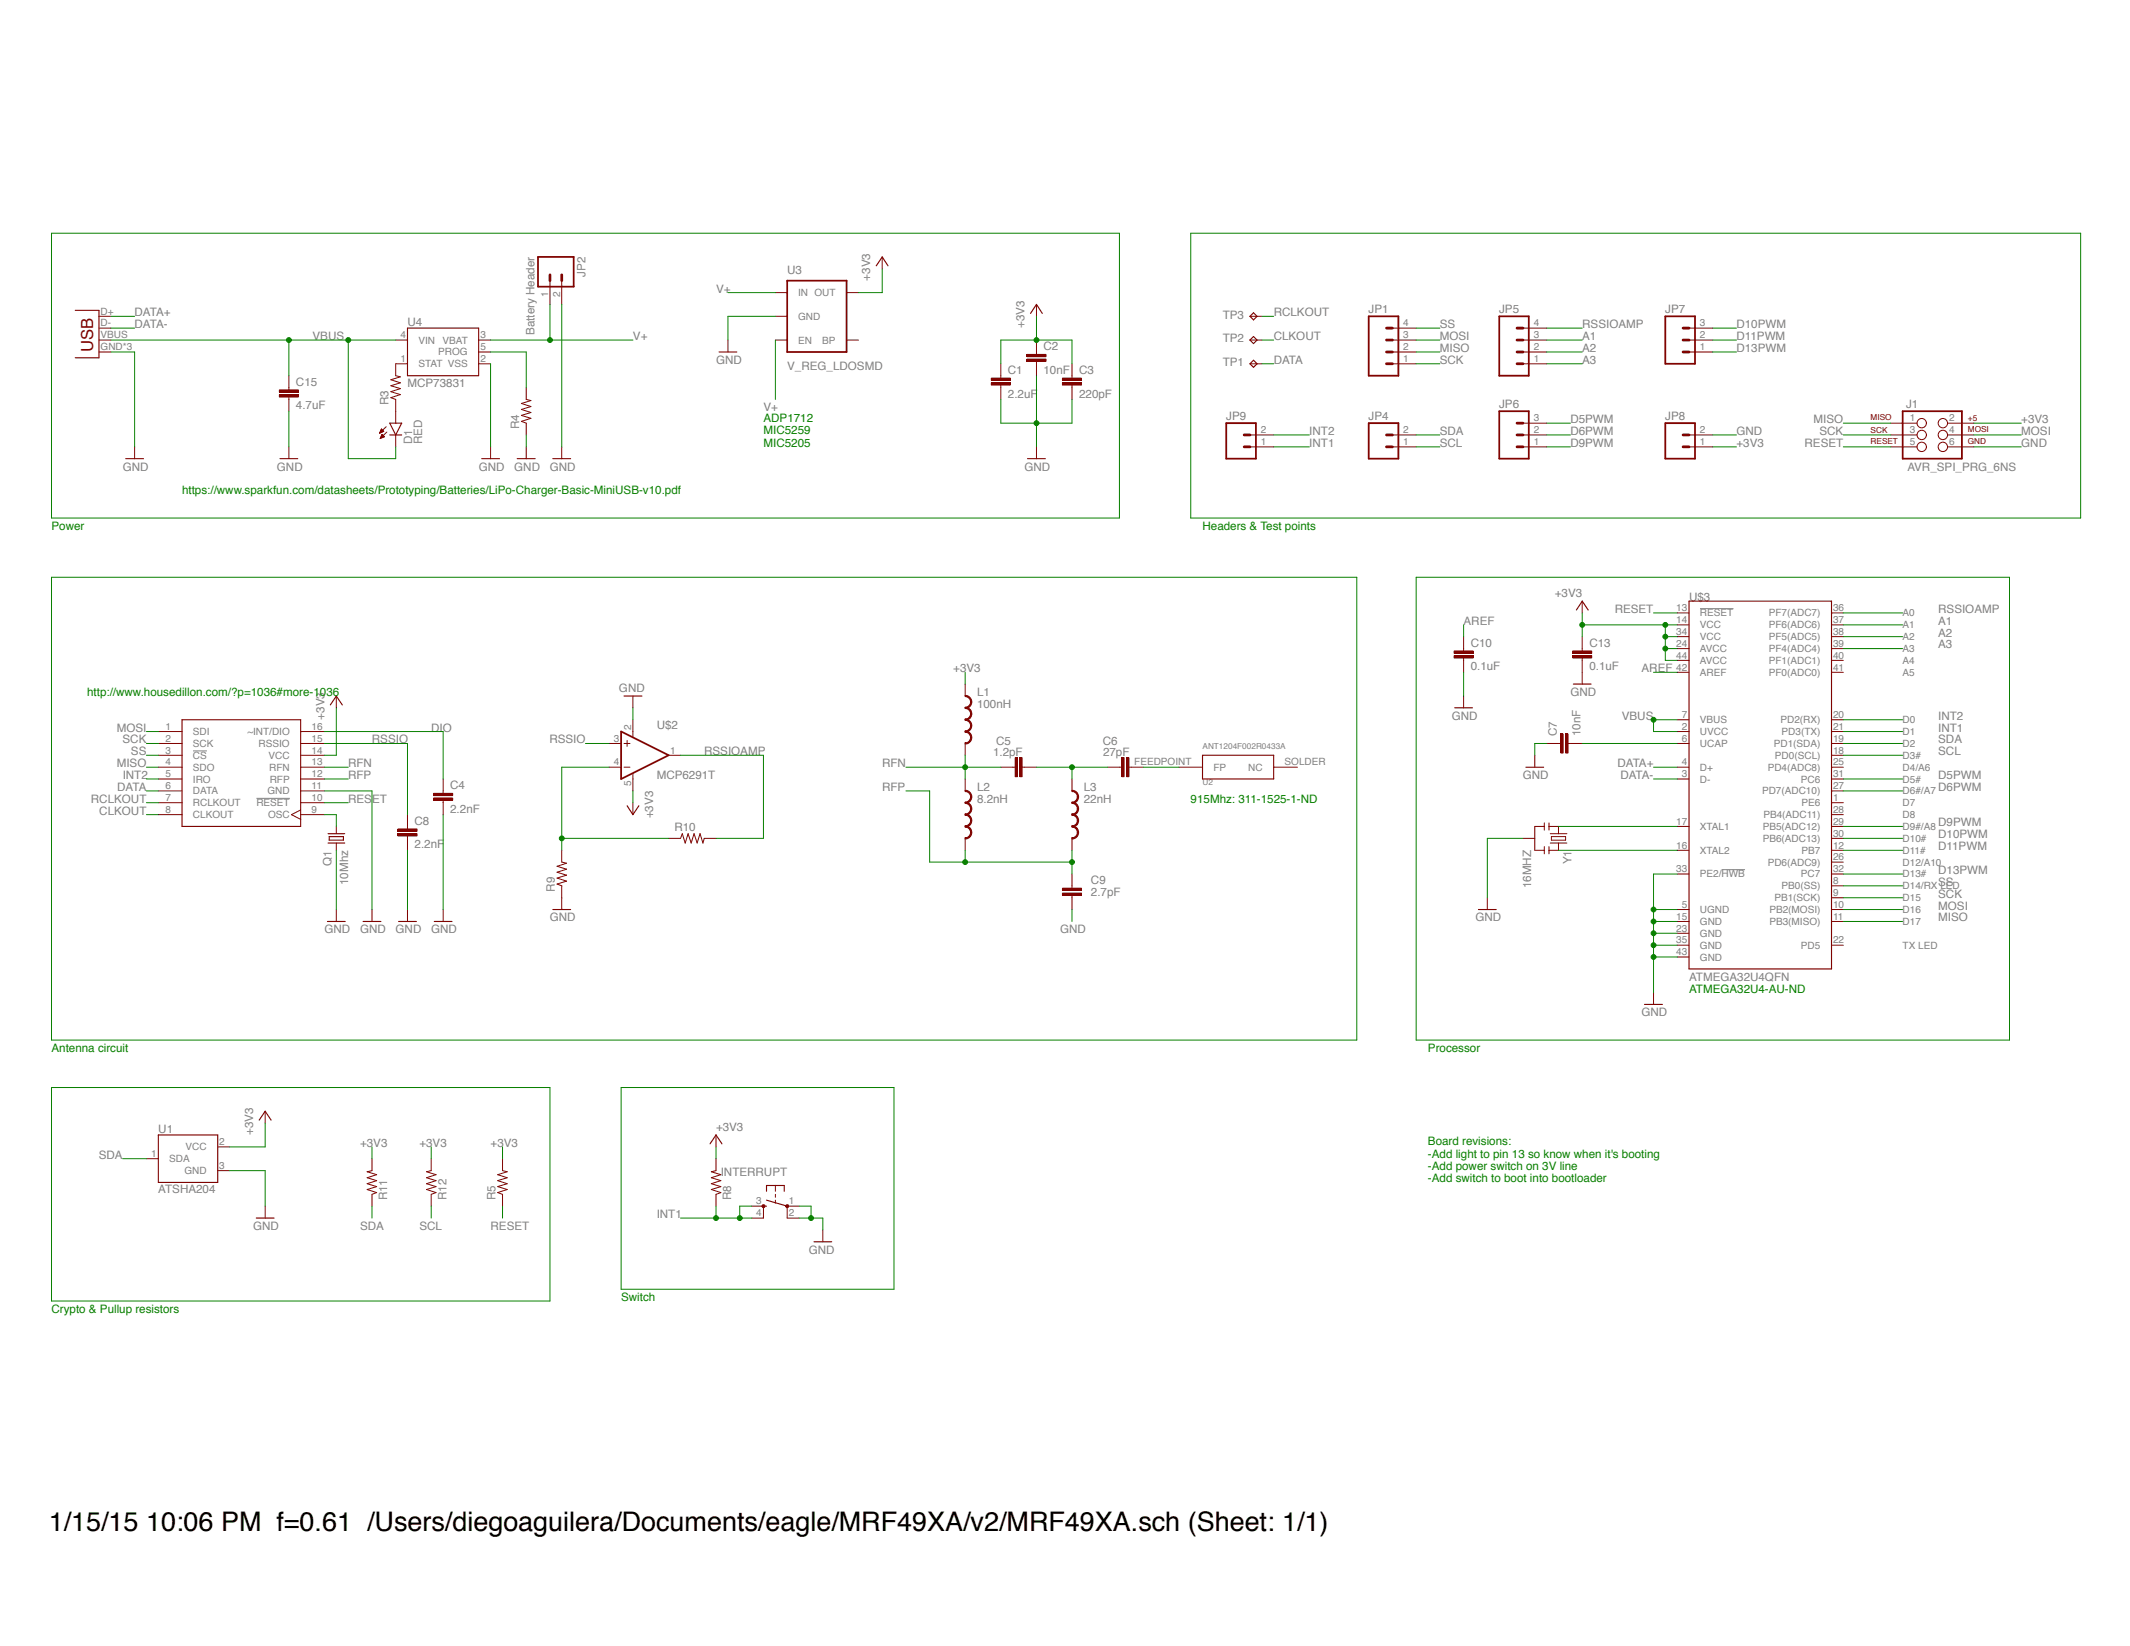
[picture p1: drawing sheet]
<svg xmlns="http://www.w3.org/2000/svg" width="279mm" height="216mm" viewBox="0 0 279 216" stroke-linecap="round" stroke-linejoin="round" font-family="sans-serif">
<path d="M223 79.8h4.4M25.3 98.5h1.8M33.6 104.7h4.4M225.8 114.1h3.1" fill="none" stroke="#808080" stroke-width=".13"/>
<g fill="none" stroke="#800300" stroke-width=".13">
<path d="M72.1 36.8v3.1M73.7 36.8v3.1M115.7 33.7v1.6M136 39.9v1.6M13 44.6h1.5M13 46.2h1.5M13 41.5h1.5M13 43h1.5M17.7 58.6v1.6M36.6 51.8h2.5v.3h-2.5zM36.6 51.1h2.5v.3h-2.5zM37.9 49.3v1.8"/>
<path d="M37.9 52.1v1.8M37.9 58.6v1.6M49.8 56.8h.1M49.8 56.7h.2M49.9 56.7h.2M49.9 56.6h.4M49.9 57.5h.1M49.9 56.5h.4M49.9 57.4h.2M49.9 56.5h.3M50 56.4h.2M50 57.3h.3"/>
<path d="M50 57.3h.4M50 56.4h.1M50 57.2h.4M50 56.3h.1M50 57.2h.3M50 56.3l.3 .3-.5 .2zM50.1 57.1h.1M50.1 57h.1M50.1 57l-.2 .5M50.1 57l.3 .3M50.4 57.3l-.5 .2M50.7 56l-.9 .8"/>
<path d="M50.7 56.7l-.8 .8M51.9 44.6h1.6M51.9 57v1.6M53.5 47.7h-1.6v1.6l.6 .1-1.2 .4 1.2 .4-1.2 .4 1.2 .4-1.2 .4 1.2 .4-1.2 .4 .6 .2v3.1M62.8 44.6h1.6M62.8 47.7h1.6M62.8 46.2h1.6M64.4 58.6v1.6M69 50.8v1.6l.6 .1-1.2 .4 1.2 .4-1.2 .4 1.2 .4-1.2 .4 1.2 .4-1.2 .4 .6 .2v1.5M69 58.6v1.6M73.7 58.6v1.6M95.5 44.6v1.6"/>
<path d="M130 50.2h2.5v.3h-2.5zM130 49.6h2.5v.3h-2.5zM131.3 47.7v1.9M131.3 50.5v1.9M134.7 47.1h2.5v.3h-2.5zM134.7 46.5h2.5v.3h-2.5zM136 44.6v1.9M136 47.4v1.9M136 58.6v1.6M139.4 50.2h2.5v.3h-2.5zM139.4 49.6h2.5v.3h-2.5zM140.6 47.7v1.9"/>
<path d="M140.6 50.5v1.9M207.5 78.9v1.5M20.8 96h3.1M20.8 97.5h3.1M20.8 99.1h3.1M39.4 96h3.2M39.4 97.5h3.2M39.4 99.1h3.2M44.1 91.3v1.5M206.3 86h2.5v.3h-2.5zM206.3 85.4h2.5v.3h-2.5zM207.5 83.5v1.9"/>
<path d="M207.5 86.3v3.4M20.8 100.6h3.1M20.8 102.2h3.1M20.8 103.7h3.1M20.8 105.3h3.1M20.8 106.9h3.1M39.4 100.6h3.2M39.4 102.2h3.2M39.4 103.7h3.2M39.4 105.3h3.2M39.4 106.9h3.2M39.4 106.2l-1.2 .7 1.2 .6"/>
<path d="M44.1 108.4v1M44.1 110.6v.9M44.1 119.3v1.6M48.8 119.3v1.6M52.2 109.4h2.5v.2h-2.5zM52.2 108.7h2.5v.3h-2.5zM53.5 106.9v1.8M53.5 109.6v1.9M53.5 119.3v1.6M56.9 104.7h2.5v.3h-2.5zM56.9 104.1h2.5v.3h-2.5zM58.1 102.2v1.9"/>
<path d="M58.1 105v1.9M58.1 119.3v1.6M19.2 152h1.6M28.6 150.4h1.5M28.6 153.5h1.5M34.8 158.2v1.6M100.1 158.2v1.6M101.7 155.5v.8M101.7 156.7v.3M101.7 157.4v.4M103.3 158.2v1.6"/>
</g>
<g fill="none" stroke="#800300" stroke-width=".15">
<path d="M114.9 34.9l.8-1.2 .8 1.2M9.9 40.7h3.1v6.2h-3.1M51.1 55.5h1.6l-.8 1.5zM51.1 57h1.6M53.5 43h9.3v6.3h-9.3zM94.3 46.2h2.4M135.2 41.1l.8-1.2 .7 1.2M16.5 60.2h2.3M36.7 60.2h2.4M63.2 60.2h2.3M67.8 60.2h2.4M72.5 60.2h2.4"/>
<path d="M134.8 60.2h2.3M23.9 94.4h15.5v14h-15.5zM43.3 92.5l.8-1.2 .8 1.2M206.4 89.7h2.3M206.8 80l.7-1.1 .8 1.1M43 110.6h2.2M43 109.4h2.2M43.2 109.7h1.8v.5h-1.8zM43 120.9h2.3M47.6 120.9h2.4M52.3 120.9h2.3M57 120.9h2.3"/>
<path d="M20.8 148.9h7.8v6.2h-7.8zM33.6 159.8h2.3M100.1 158.2h.4M100.5 156.3v-.8h2.4v.8M100.5 157.4l2.8 .8"/>
</g>
<g fill="none" stroke="#800300" stroke-width=".3">
<path d="M36.6 51.9h2.5M36.6 51.3h2.5M130 50.4h2.5M130 49.7h2.5M134.7 47.2h2.5M134.7 46.6h2.5M139.4 50.4h2.5M139.4 49.7h2.5M206.3 86.1h2.5M206.3 85.5h2.5M52.2 109.5h2.5M52.2 108.9h2.5"/>
<path d="M56.9 104.8h2.5M56.9 104.2h2.5"/>
</g>
<path d="M70.6 33.7h4.7v3.9h-4.7z" fill="none" stroke="#800300" stroke-width=".23"/>
<path d="M72.1 36.1v.7M73.7 36.1v.7" fill="none" stroke="#800300" stroke-width=".36"/>
<path d="M103.1 158.1h.3v.2h-.3z" fill-rule="evenodd" fill="#800300"/>
<path d="M103.1 158.1h.3v.3h-.3z" fill="none" stroke="#800300" stroke-width=".13"/>
<path d="M100 158.1h.3v.2h-.3z" fill-rule="evenodd" fill="#800300"/>
<g fill="none" stroke="#800300" stroke-width=".13">
<path d="M164 47.7h1.5M164 44.6h1.5M164 58.6h3.1M164 57h3.1M164 41.5h1.5M182.7 47.7h3.1M182.7 46.2h3.1M182.7 44.6h3.1M182.7 43h3.1M182.7 58.6h3.1M182.7 57h3.1M199.8 47.7h3.1"/>
<path d="M199.8 46.2h3.1M199.8 44.6h3.1M199.8 43h3.1M199.8 58.6h3.1M199.8 57h3.1M199.8 55.5h3.1M221.6 58.6h3.1M221.6 57h3.1M221.6 46.2h3.1M221.6 44.6h3.1M221.6 43h3.1M248 58.6h3.5"/>
<path d="M248 57h3.5M248 55.5h3.5M255.5 58.6h3.4M255.5 57h3.4M255.5 55.5h3.4M79.9 97.5h1.6M81.9 97.5h.7M82.3 97.1v.8M83 91.3v1.5M83 94.4v2.3M87.7 99.1h1.6M201.3 99.1v1.5"/>
<path d="M202.9 97.5h1.9M204.8 96.3h.2v2.5h-.2zM205.4 96.3h.3v2.5h-.3zM205.7 97.5h1.8M220 97.5h1.6M220 80.4h1.6M220 88.2h1.6M220 85.1h1.6M220 86.6h1.6M220 94.4h1.6M220 96h1.6M220 83.5h1.6"/>
<path d="M220 82h1.6M240.2 97.5h1.6M240.2 99.1h1.6M240.2 80.4h1.6M240.2 88.2h1.6M240.2 85.1h1.6M240.2 86.6h1.6M240.2 94.4h1.6M240.2 96h1.6M240.2 83.5h1.6M240.2 82h1.6M73.7 111.5v1.6l.6 .1-1.2 .4 1.2 .4-1.2 .4 1.2 .4-1.2 .4 1.2 .4-1.2 .4 .6 .2v3.1"/>
<path d="M79.9 100.6h1.6M81.9 100.6h.7M83 105.3v1.6M83 101.5v2.2M87.7 110h1.6l.2-.6 .4 1.2 .4-1.2 .4 1.2 .3-1.2 .4 1.2 .4-1.2 .4 1.2 .2-.6h1.5M195.1 117.8v1.5M199.8 110h1.5M202.6 108.4h-1.3v3.1h1.3M202.6 107.9v1M202.6 111v1M203.2 108.4h1.2v1M203.2 107.9v1"/>
<path d="M203.2 111v1M203.4 110.6h2.1M203.4 109.4h2.1M203.5 109.7h1.9v.5h-1.9zM204.4 110.6v.9h-1.2M220 100.6h1.6M220 102.2h1.6M220 119.3h1.6M220 108.4h1.6M220 111.5h1.6M220 114.6h1.6M240.2 100.6h1.6"/>
<path d="M240.2 110h1.6M240.2 102.2h1.6M240.2 116.2h1.6M240.2 117.8h1.6M240.2 119.3h1.6M240.2 106.9h1.6M240.2 108.4h1.6M240.2 111.5h1.6M240.2 114.6h1.6M240.2 113.1h1.6M240.2 103.7h1.6M240.2 105.3h1.6"/>
<path d="M216.9 130.2v1.5M220 120.9h1.6M220 122.4h1.6M220 124h1.6M220 125.5h1.6M240.2 120.9h1.6M240.2 124h1.6M34.8 145.8v1.5M48.8 152v1.5l-.6 .2 1.2 .4-1.2 .4 1.2 .4-1.2 .4 1.2 .3-1.2 .4 1.2 .4-.6 .3v1.5M56.6 152v1.5l-.7 .2 1.3 .4-1.3 .4 1.3 .4-1.3 .4 1.3 .3-1.3 .4 1.3 .4-.6 .3v1.5M65.9 152v1.5l.6 .2-1.2 .4 1.2 .4-1.2 .4 1.2 .4-1.2 .3 1.2 .4-1.2 .4 .6 .3v1.5M93.9 152v1.5l-.6 .2 1.3 .4-1.3 .4 1.3 .4-1.3 .4 1.3 .3-1.3 .4 1.3 .4-.7 .3v1.5"/>
<path d="M93.9 148.9v1.5M98.6 158.2h1.5M98.6 159.8h1.5M100 158.1h.3v.3h-.3zM103.3 158.2h1.5M103.3 159.8h1.5M107.9 161.3v1.6"/>
<circle cx="252.1" cy="57" r=".61"/>
<circle cx="252.1" cy="58.6" r=".61"/>
<circle cx="252.1" cy="55.5" r=".61"/>
<circle cx="254.9" cy="57" r=".61"/>
<circle cx="254.9" cy="58.6" r=".61"/>
<circle cx="254.9" cy="55.5" r=".61"/>
</g>
<g fill="none" stroke="#800300" stroke-width=".15">
<path d="M164.4 47.2l.5 .5-.5 .5-.4-.5zM164.4 44.1l.5 .5-.5 .5-.4-.5zM164.4 41l.5 .5-.5 .5-.4-.5zM221.6 78.9h18.6v48.2h-18.6zM81.9 91.3h2.3M72.5 119.3h2.4M82.3 105.7l.7 1.2 .8-1.2M193.9 119.3h2.4M200.2 100.6h2.3M215.7 131.7h2.4M34 146.9l.8-1.1 .8 1.1M93.1 150l.8-1.1 .8 1.1"/>
<path d="M106.8 162.9h2.3"/>
</g>
<path d="M160.9 55.5h3.8v4.7h-3.8zM179.5 41.5h3.9v7.8h-3.9zM179.5 55.5h3.9v4.7h-3.9zM196.7 41.5h3.8v7.8h-3.8zM196.7 53.9h3.8v6.3h-3.8zM218.4 55.5h3.9v4.7h-3.9zM218.4 41.5h3.9v6.2h-3.9zM249.6 53.9h7.7v6.3h-7.7zM81.5 96l6.2 3.1-6.2 3.1z" fill="none" stroke="#800300" stroke-width=".23"/>
<g fill="none" stroke="#800300" stroke-width=".36">
<path d="M163.2 57h.8M163.2 58.6h.8M181.9 44.6h.8M181.9 46.2h.8M181.9 47.7h.8M181.9 43h.8M181.9 57h.8M181.9 58.6h.8M199 44.6h.8M199 46.2h.8M199 47.7h.8M199 43h.8"/>
<path d="M199 57h.8M199 58.6h.8M199 55.5h.8M220.8 57h.8M220.8 58.6h.8M220.8 44.6h.8M220.8 46.2h.8M220.8 43h.8"/>
</g>
<path d="M204.9 96.3v2.5M205.5 96.3v2.5" fill="none" stroke="#800300" stroke-width=".3"/>
<path d="M126.6 103.7h.1a.86 .86 0 0 1 .8 .8h-.2a.71 .71 0 0 0-.7-.7z" fill-rule="evenodd" fill="#800300"/>
<path d="M126.6 103.7h.1a.86 .86 0 0 1 .8 .8h-.2a.71 .71 0 0 0-.7-.7z" fill="none" stroke="#800300" stroke-width=".13"/>
<path d="M126.6 105.2a.74 .74 0 0 0 .7-.7h.2v.1a.86 .86 0 0 1-.9 .8z" fill-rule="evenodd" fill="#800300"/>
<path d="M126.6 105.2a.74 .74 0 0 0 .7-.7h.2v.1a.86 .86 0 0 1-.9 .8z" fill="none" stroke="#800300" stroke-width=".13"/>
<path d="M126.6 105.2h.1a.82 .82 0 0 1 .8 .9h-.2a.74 .74 0 0 0-.7-.7z" fill-rule="evenodd" fill="#800300"/>
<path d="M126.6 105.2h.1a.82 .82 0 0 1 .8 .9h-.2a.74 .74 0 0 0-.7-.7z" fill="none" stroke="#800300" stroke-width=".13"/>
<path d="M126.6 106.8a.7 .7 0 0 0 .7-.7h.2v.1a.86 .86 0 0 1-.9 .7z" fill-rule="evenodd" fill="#800300"/>
<path d="M126.6 106.8a.7 .7 0 0 0 .7-.7h.2v.1a.86 .86 0 0 1-.9 .7z" fill="none" stroke="#800300" stroke-width=".13"/>
<path d="M126.6 106.8h.1a.86 .86 0 0 1 .8 .8h-.2a.71 .71 0 0 0-.7-.7z" fill-rule="evenodd" fill="#800300"/>
<path d="M126.6 106.8h.1a.86 .86 0 0 1 .8 .8h-.2a.71 .71 0 0 0-.7-.7z" fill="none" stroke="#800300" stroke-width=".13"/>
<path d="M126.6 108.3a.74 .74 0 0 0 .7-.7h.2v.1a.86 .86 0 0 1-.9 .8z" fill-rule="evenodd" fill="#800300"/>
<path d="M126.6 108.3a.74 .74 0 0 0 .7-.7h.2v.1a.86 .86 0 0 1-.9 .8z" fill="none" stroke="#800300" stroke-width=".13"/>
<path d="M126.6 108.3h.1a.82 .82 0 0 1 .8 .9h-.2a.74 .74 0 0 0-.7-.7z" fill-rule="evenodd" fill="#800300"/>
<path d="M126.6 108.3h.1a.82 .82 0 0 1 .8 .9h-.2a.74 .74 0 0 0-.7-.7z" fill="none" stroke="#800300" stroke-width=".13"/>
<path d="M126.6 109.9a.7 .7 0 0 0 .7-.7h.2v.1a.86 .86 0 0 1-.9 .7z" fill-rule="evenodd" fill="#800300"/>
<path d="M126.6 109.9a.7 .7 0 0 0 .7-.7h.2v.1a.86 .86 0 0 1-.9 .8zM126.6 102.2v1.5M126.6 110v1.5" fill="none" stroke="#800300" stroke-width=".13"/>
<path d="M126.6 91.2h.1a.86 .86 0 0 1 .8 .9h-.2a.74 .74 0 0 0-.7-.7z" fill-rule="evenodd" fill="#800300"/>
<path d="M126.6 91.2h.1a.86 .86 0 0 1 .8 .9h-.2a.74 .74 0 0 0-.7-.7z" fill="none" stroke="#800300" stroke-width=".13"/>
<path d="M126.6 92.8a.74 .74 0 0 0 .7-.7h.2v.1a.86 .86 0 0 1-.9 .7z" fill-rule="evenodd" fill="#800300"/>
<path d="M126.6 92.8a.74 .74 0 0 0 .7-.7h.2v.1a.86 .86 0 0 1-.9 .7z" fill="none" stroke="#800300" stroke-width=".13"/>
<path d="M126.6 92.8a.85 .85 0 0 1 .9 .8h-.2a.74 .74 0 0 0-.7-.7z" fill-rule="evenodd" fill="#800300"/>
<path d="M126.6 92.8a.85 .85 0 0 1 .9 .8h-.2a.74 .74 0 0 0-.7-.7z" fill="none" stroke="#800300" stroke-width=".13"/>
<path d="M126.6 94.3a.7 .7 0 0 0 .7-.7h.2v.1a.86 .86 0 0 1-.9 .8z" fill-rule="evenodd" fill="#800300"/>
<path d="M126.6 94.3a.7 .7 0 0 0 .7-.7h.2v.1a.86 .86 0 0 1-.9 .8z" fill="none" stroke="#800300" stroke-width=".13"/>
<path d="M126.6 94.3h.1a.86 .86 0 0 1 .8 .9h-.2a.74 .74 0 0 0-.7-.7z" fill-rule="evenodd" fill="#800300"/>
<path d="M126.6 94.3h.1a.86 .86 0 0 1 .8 .9h-.2a.74 .74 0 0 0-.7-.7z" fill="none" stroke="#800300" stroke-width=".13"/>
<path d="M126.6 95.9a.74 .74 0 0 0 .7-.7h.2v.1a.86 .86 0 0 1-.9 .7z" fill-rule="evenodd" fill="#800300"/>
<path d="M126.6 95.9a.74 .74 0 0 0 .7-.7h.2v.1a.86 .86 0 0 1-.9 .7z" fill="none" stroke="#800300" stroke-width=".13"/>
<path d="M126.6 95.9a.85 .85 0 0 1 .9 .8h-.2a.74 .74 0 0 0-.7-.7z" fill-rule="evenodd" fill="#800300"/>
<path d="M126.6 95.9a.85 .85 0 0 1 .9 .8h-.2a.74 .74 0 0 0-.7-.7z" fill="none" stroke="#800300" stroke-width=".13"/>
<path d="M126.6 97.4a.7 .7 0 0 0 .7-.7h.2v.1a.86 .86 0 0 1-.9 .8z" fill-rule="evenodd" fill="#800300"/>
<path d="M126.6 97.4a.7 .7 0 0 0 .7-.7h.2v.1a.86 .86 0 0 1-.9 .8zM126.6 89.7v1.6M126.6 97.5v1.6" fill="none" stroke="#800300" stroke-width=".13"/>
<path d="M140.6 103.7h.1a.86 .86 0 0 1 .8 .8h-.2a.67 .67 0 0 0-.7-.7z" fill-rule="evenodd" fill="#800300"/>
<path d="M140.6 103.7h.1a.86 .86 0 0 1 .8 .8h-.2a.67 .67 0 0 0-.7-.7z" fill="none" stroke="#800300" stroke-width=".13"/>
<path d="M140.6 105.2a.71 .71 0 0 0 .7-.7h.2v.1a.86 .86 0 0 1-.9 .8z" fill-rule="evenodd" fill="#800300"/>
<path d="M141.3 104.5h.2v.1a.86 .86 0 0 1-.9 .8v-.2a.71 .71 0 0 0 .7-.7z" fill="none" stroke="#800300" stroke-width=".13"/>
<path d="M140.6 105.2h.1a.82 .82 0 0 1 .8 .9h-.2a.7 .7 0 0 0-.7-.7z" fill-rule="evenodd" fill="#800300"/>
<path d="M140.6 105.2h.1a.82 .82 0 0 1 .8 .9h-.2a.7 .7 0 0 0-.7-.7z" fill="none" stroke="#800300" stroke-width=".13"/>
<path d="M140.6 106.8a.67 .67 0 0 0 .7-.7h.2v.1a.86 .86 0 0 1-.9 .7z" fill-rule="evenodd" fill="#800300"/>
<path d="M140.6 106.8a.67 .67 0 0 0 .7-.7h.2v.1a.86 .86 0 0 1-.9 .7z" fill="none" stroke="#800300" stroke-width=".13"/>
<path d="M140.6 106.8h.1a.86 .86 0 0 1 .8 .8h-.2a.67 .67 0 0 0-.7-.7z" fill-rule="evenodd" fill="#800300"/>
<path d="M140.6 106.8h.1a.86 .86 0 0 1 .8 .8h-.2a.67 .67 0 0 0-.7-.7z" fill="none" stroke="#800300" stroke-width=".13"/>
<path d="M140.6 108.3a.71 .71 0 0 0 .7-.7h.2v.1a.86 .86 0 0 1-.9 .8z" fill-rule="evenodd" fill="#800300"/>
<path d="M140.6 108.3a.71 .71 0 0 0 .7-.7h.2v.1a.86 .86 0 0 1-.9 .8z" fill="none" stroke="#800300" stroke-width=".13"/>
<path d="M140.6 108.3h.1a.82 .82 0 0 1 .8 .9h-.2a.7 .7 0 0 0-.7-.7z" fill-rule="evenodd" fill="#800300"/>
<path d="M140.6 108.3h.1a.82 .82 0 0 1 .8 .9h-.2a.7 .7 0 0 0-.7-.7z" fill="none" stroke="#800300" stroke-width=".13"/>
<path d="M140.6 109.9a.67 .67 0 0 0 .7-.7h.2v.1a.86 .86 0 0 1-.9 .7z" fill-rule="evenodd" fill="#800300"/>
<g fill="none" stroke="#800300" stroke-width=".13">
<path d="M101.7 38.4h1.6M111 38.4h1.6M101.7 41.5h1.6M101.7 44.6h1.6M111 44.6h1.6M133.2 99.4h.3v2.5h-.3zM133.8 99.4h.3v2.5h-.3zM147.2 99.4h.3v2.5h-.3zM147.8 99.4h.3v2.5h-.3zM190.7 86h2.5v.3h-2.5zM190.7 85.4h2.5v.3h-2.5zM192 83.5v1.9"/>
<path d="M192 86.3v1.9M192 91.3v1.5M131.3 100.6h1.8M134.1 100.6h1.9M139.4 117.1h2.5v.3h-2.5zM139.4 116.5h2.5v.3h-2.5zM140.6 109.9a.67 .67 0 0 0 .7-.7h.2v.1a.86 .86 0 0 1-.9 .8zM140.6 102.2v1.5M140.6 110v1.5M140.6 114.6v1.9M140.6 117.4v1.9M145.3 100.6h1.9"/>
<path d="M148.1 100.6h1.9M154.6 100.6h3.1M167.1 100.6h3.1"/>
</g>
<path d="M133.3 99.4v2.5M133.9 99.4v2.5M147.3 99.4v2.5M147.9 99.4v2.5M190.7 86.1h2.5M190.7 85.5h2.5M139.4 117.3h2.5M139.4 116.6h2.5" fill="none" stroke="#800300" stroke-width=".3"/>
<path d="M157.7 99.1h9.4v3.1h-9.4zM190.8 92.8h2.4" fill="none" stroke="#800300" stroke-width=".15"/>
<path d="M103.3 36.8h7.7v9.4h-7.7z" fill="none" stroke="#800300" stroke-width=".23"/>
<path d="M115.7 35.3v3.1h-3.1M131.3 47.7v-3.1h9.3v3.1M136 41.5v3.1M42.6 97.5h10.9v9.4M76.8 97.5h3.1M42.6 106.9h1.5v1.5" fill="none" stroke="#098000" stroke-width=".13"/>
<circle cx="136" cy="44.6" r=".32" fill="#098000"/>
<g fill="none" stroke="#098000" stroke-width=".13">
<path d="M44.1 92.8v6.3h-1.5M207.5 80.4v3.1M207.5 82h12.5M218.4 82v4.6h1.6M218.4 85.1h1.6M218.4 83.5h1.6"/>
<circle cx="136" cy="44.6" r=".32"/>
</g>
<circle cx="207.5" cy="82" r=".32" fill="#098000"/>
<circle cx="207.5" cy="82" r=".32" fill="none" stroke="#098000" stroke-width=".13"/>
<circle cx="218.4" cy="82" r=".32" fill="#098000"/>
<circle cx="218.4" cy="82" r=".32" fill="none" stroke="#098000" stroke-width=".13"/>
<circle cx="218.4" cy="83.5" r=".32" fill="#098000"/>
<circle cx="218.4" cy="83.5" r=".32" fill="none" stroke="#098000" stroke-width=".13"/>
<circle cx="218.4" cy="85.1" r=".32" fill="#098000"/>
<g fill="none" stroke="#098000" stroke-width=".13">
<path d="M72.1 39.9v4.7M64.4 44.6h18.6M224.7 58.6h3.1M258.9 55.5h6.2M126.6 88.2v1.5M83 103.7v1.6M34.8 147.3v3.1h-4.7M48.8 150.4v1.6M56.6 150.4v1.6M65.9 150.4v1.6M93.9 150.4v1.6"/>
<circle cx="218.4" cy="85.1" r=".32"/>
</g>
<circle cx="72.1" cy="44.6" r=".32" fill="#098000"/>
<g fill="none" stroke="#098000" stroke-width=".13">
<path d="M95.5 38.4h6.2M101.7 44.6v7.8M131.3 52.4v3.1h9.3v-3.1M136 49.3v9.3"/>
<circle cx="72.1" cy="44.6" r=".32"/>
</g>
<circle cx="136" cy="55.5" r=".32" fill="#098000"/>
<g fill="none" stroke="#098000" stroke-width=".13">
<path d="M73.7 39.9v18.7M14.5 46.2h3.2v12.4M37.9 53.9v4.7M64.4 47.7v10.9M69 57v1.6M42.6 103.7h6.2v15.6M44.1 111.5v7.8M53.5 111.5v7.8M58.1 106.9v12.4M104.8 158.2h1.6v1.6h-1.6M107.9 159.8v1.5"/>
<circle cx="136" cy="55.5" r=".32"/>
</g>
<circle cx="106.4" cy="159.8" r=".32" fill="#098000"/>
<g fill="none" stroke="#098000" stroke-width=".13">
<path d="M224.7 57h3.1M258.9 58.6h6.2M83 92.8v1.6M216.9 119.3h3.1M220 114.6h-3.1v15.6M216.9 120.9h3.1M216.9 122.4h3.1M216.9 124h3.1M216.9 125.5h3.1M30.1 153.5h4.7v4.7M106.4 159.8h1.5"/>
<circle cx="106.4" cy="159.8" r=".32"/>
</g>
<circle cx="216.9" cy="119.3" r=".32" fill="#098000"/>
<circle cx="216.9" cy="119.3" r=".32" fill="none" stroke="#098000" stroke-width=".13"/>
<circle cx="216.9" cy="120.9" r=".32" fill="#098000"/>
<circle cx="216.9" cy="120.9" r=".32" fill="none" stroke="#098000" stroke-width=".13"/>
<circle cx="216.9" cy="122.4" r=".32" fill="#098000"/>
<circle cx="216.9" cy="122.4" r=".32" fill="none" stroke="#098000" stroke-width=".13"/>
<circle cx="216.9" cy="124" r=".32" fill="#098000"/>
<circle cx="216.9" cy="124" r=".32" fill="none" stroke="#098000" stroke-width=".13"/>
<circle cx="216.9" cy="125.5" r=".32" fill="#098000"/>
<g fill="none" stroke="#098000" stroke-width=".13">
<path d="M14.5 41.5h3.2M14.5 43h3.2M64.4 46.2h4.6v4.6M101.7 41.5h-6.2v3.1M167.1 57h4.7M185.8 46.2h3.1M185.8 43h3.1M185.8 44.6h3.1M185.8 47.7h3.1M241.8 57h6.2M241.8 58.6h6.2M241.8 55.5h6.2"/>
<path d="M258.9 57h6.2M19.2 97.5h1.6M19.2 99.1h1.6M19.2 96h1.6M192 88.2v3.1M202.9 97.5h-1.6v1.6M216.9 80.4h3.1M241.8 94.4h7.8M19.2 102.2h1.6M19.2 100.6h1.6M42.6 105.3h3.1M140.6 119.3v1.6"/>
<path d="M199.8 110h-4.7v7.8M216.9 102.2h3.1M216.9 100.6h3.1M241.8 116.2h7.8M241.8 119.3h7.8M241.8 117.8h7.8M241.8 120.9h7.8M65.9 158.2v1.6M89.3 159.8h9.3M93.9 158.2v1.6M98.6 158.2h-1.6v1.6"/>
<circle cx="216.9" cy="125.5" r=".32"/>
</g>
<circle cx="97" cy="159.8" r=".32" fill="#098000"/>
<circle cx="97" cy="159.8" r=".32" fill="none" stroke="#098000" stroke-width=".13"/>
<circle cx="93.9" cy="159.8" r=".32" fill="#098000"/>
<g fill="none" stroke="#098000" stroke-width=".13">
<path d="M167.1 58.6h4.7M126.6 99.1v3.1M241.8 96h7.8M42.6 100.6h3.1M126.6 100.6h4.7"/>
<circle cx="93.9" cy="159.8" r=".32"/>
</g>
<circle cx="126.6" cy="100.6" r=".32" fill="#098000"/>
<g fill="none" stroke="#098000" stroke-width=".13">
<path d="M42.6 102.2h3.1M118.8 100.6h7.8M126.6 111.5v1.6h14M140.6 111.5v3.1"/>
<circle cx="126.6" cy="100.6" r=".32"/>
</g>
<circle cx="140.6" cy="113.1" r=".32" fill="#098000"/>
<g fill="none" stroke="#098000" stroke-width=".13">
<path d="M118.8 103.7h3.1v9.4h4.7"/>
<circle cx="140.6" cy="113.1" r=".32"/>
</g>
<circle cx="126.6" cy="113.1" r=".32" fill="#098000"/>
<g fill="none" stroke="#098000" stroke-width=".13">
<path d="M165.5 47.7h1.6M165.5 41.5h1.6M165.5 44.6h1.6M185.8 57h3.1M185.8 58.6h3.1M42.6 96h15.5v6.2M241.8 97.5h7.8M241.8 99.1h7.8M19.2 103.7h1.6M19.2 105.3h1.6M19.2 106.9h1.6M73.7 110h14"/>
<path d="M79.9 100.6h-6.2v10.9M16.1 152h3.1M48.8 158.2v1.6M56.6 158.2v1.6"/>
<circle cx="126.6" cy="113.1" r=".32"/>
</g>
<circle cx="73.7" cy="110" r=".32" fill="#098000"/>
<g fill="none" stroke="#098000" stroke-width=".13">
<path d="M202.9 43h4.6M202.9 44.6h4.6M202.9 46.2h4.6M202.9 47.7h4.6M202.9 55.5h3.1M202.9 57h3.1M202.9 58.6h3.1M224.7 43h3.1M224.7 44.6h3.1M224.7 46.2h3.1M89.3 99.1h10.8v10.9h-6.2M207.5 97.5h12.5"/>
<path d="M241.8 80.4h7.8M241.8 82h7.8M241.8 83.5h7.8M241.8 85.1h7.8M136 100.6h9.3M140.6 100.6v1.6M204.4 108.4h15.6M204.4 111.5h15.6M241.8 110h7.8M241.8 102.2h7.8M241.8 103.7h7.8M241.8 108.4h7.8"/>
<path d="M241.8 111.5h7.8M241.8 114.6h7.8"/>
<circle cx="73.7" cy="110" r=".32"/>
</g>
<circle cx="140.6" cy="100.6" r=".32" fill="#098000"/>
<g fill="none" stroke="#098000" stroke-width=".13">
<path d="M45.7 44.6v15.6h6.2v-1.6M51.9 44.6h-14v4.7M150 100.6h4.6"/>
<circle cx="140.6" cy="100.6" r=".32"/>
</g>
<circle cx="37.9" cy="44.6" r=".32" fill="#098000"/>
<circle cx="37.9" cy="44.6" r=".32" fill="none" stroke="#098000" stroke-width=".13"/>
<circle cx="45.7" cy="44.6" r=".32" fill="#098000"/>
<g fill="none" stroke="#098000" stroke-width=".13">
<path d="M14.5 44.6h23.4M220 94.4h-3.1v1.6h3.1"/>
<circle cx="45.7" cy="44.6" r=".32"/>
</g>
<circle cx="216.9" cy="94.4" r=".32" fill="#098000"/>
<g fill="none" stroke="#098000" stroke-width=".13">
<path d="M6.8 30.6h140v37.4h-140zM156.2 30.6h116.7v37.4h-116.7zM6.8 75.7h171.2v60.7h-171.2zM185.8 75.7h77.8v60.7h-77.8zM192 82v1.5M216.9 88.2h3.1M6.8 142.6h65.3v28.1h-65.3zM81.5 142.6h35.8v26.5h-35.8z"/>
<circle cx="216.9" cy="94.4" r=".32"/>
</g>
<text font-size="3.5" x="6.4" y="200.8">1/15/15 10:06 PM f=0.61 /Users/diegoaguilera/Documents/eagle/MRF49XA/v2/MRF49XA.sch (Sheet: 1/1)</text>
<text font-size="2.2" fill="#800300" x="12.2" y="46.2" transform="rotate(-90 12.2 46.2)">USB</text>
<g font-size="1.5" fill="#808080">
<text x="103.3" y="35.9">U3</text>
<text x="17.7" y="41.5">DATA+</text>
<text x="76.8" y="36.3" transform="rotate(-90 76.8 36.3)">JP2</text>
<text x="93.9" y="38.4">V+</text>
<text x="114.2" y="36.8" transform="rotate(-90 114.2 36.8)">+3V3</text>
<text x="160.4" y="41.8">TP3</text>
<text x="167.1" y="41.5">RCLKOUT</text>
<text x="179.5" y="41">JP1</text>
<text x="196.7" y="41">JP5</text>
<text x="218.4" y="41">JP7</text>
<text x="17.7" y="43">DATA-</text>
<text x="41" y="44.6">VBUS</text>
<text x="53.5" y="42.7">U4</text>
<text x="70.1" y="43.9" transform="rotate(-90 70.1 43.9)">Battery Header</text>
<text x="83" y="44.6">V+</text>
<text x="93.9" y="47.7">GND</text>
<text x="134.4" y="43" transform="rotate(-90 134.4 43)">+3V3</text>
<text x="136.9" y="45.9">C2</text>
<text x="160.4" y="44.9">TP2</text>
<text x="167.1" y="47.7">DATA</text>
<text x="167.1" y="44.6">CLKOUT</text>
<text x="188.9" y="43">SS</text>
<text x="188.9" y="44.6">MOSI</text>
<text x="188.9" y="46.2">MISO</text>
<text x="188.9" y="47.7">SCK</text>
<text x="207.5" y="43">RSSIOAMP</text>
<text x="207.5" y="44.6">A1</text>
<text x="207.5" y="46.2">A2</text>
<text x="207.5" y="47.7">A3</text>
<text x="227.8" y="43">D10PWM</text>
<text x="227.8" y="44.6">D11PWM</text>
<text x="227.8" y="46.2">D13PWM</text>
<text x="38.8" y="53.7">4.7uF</text>
<text x="38.8" y="50.6">C15</text>
<text x="51" y="53.2" transform="rotate(-90 51 53.2)">R3</text>
<text x="53.5" y="50.8">MCP73831</text>
<text x="100.1" y="53.9">V+</text>
<text x="103.3" y="48.5">V_REG_LDOSMD</text>
<text x="132.2" y="52.1">2.2uF</text>
<text x="132.2" y="49">C1</text>
<text x="136.9" y="49">10nF</text>
<text x="141.6" y="52.1">220pF</text>
<text x="141.6" y="49">C3</text>
<text x="160.4" y="48">TP1</text>
<text x="196.7" y="53.5">JP6</text>
<text x="250" y="53.5">J1</text>
<text x="54.1" y="58.3" transform="rotate(-90 54.1 58.3)">D1</text>
<text x="55.4" y="58.3" transform="rotate(-90 55.4 58.3)">RED</text>
<text x="68.1" y="56.3" transform="rotate(-90 68.1 56.3)">R4</text>
<text x="160.9" y="55">JP9</text>
<text x="171.7" y="57">INT2</text>
<text x="171.7" y="58.6">INT1</text>
<text x="179.5" y="55">JP4</text>
<text x="188.9" y="57">SDA</text>
<text x="188.9" y="58.6">SCL</text>
<text x="206" y="55.5">D5PWM</text>
<text x="206" y="57">D6PWM</text>
<text x="206" y="58.6">D9PWM</text>
<text x="218.4" y="55">JP8</text>
<text x="227.8" y="58.6">+3V3</text>
<text x="227.8" y="57">GND</text>
<text x="236.7" y="58.6">RESET</text>
<text x="237.9" y="55.5">MISO</text>
<text x="238.7" y="57">SCK</text>
<text x="265.1" y="55.5">+3V3</text>
<text x="265.1" y="58.6">GND</text>
<text x="265.1" y="57">MOSI</text>
<text x="16.1" y="61.7">GND</text>
<text x="36.3" y="61.7">GND</text>
<text x="62.8" y="61.7">GND</text>
<text x="67.5" y="61.7">GND</text>
<text x="72.1" y="61.7">GND</text>
<text x="134.4" y="61.7">GND</text>
<text x="250.2" y="61.7">AVR_SPI_PRG_6NS</text>
<text x="192" y="81.9">AREF</text>
<text x="203.9" y="78.4">+3V3</text>
<text x="211.8" y="80.4">RESET</text>
<text x="221.6" y="78.8">U$3</text>
<text x="254.2" y="80.4">RSSIOAMP</text>
<text x="254.2" y="81.9">A1</text>
<text x="254.2" y="83.5">A2</text>
<text x="125.1" y="88.2">+3V3</text>
<text x="192.9" y="87.9">0.1uF</text>
<text x="192.9" y="84.8">C10</text>
<text x="208.5" y="87.9">0.1uF</text>
<text x="208.5" y="84.8">C13</text>
<text x="215.3" y="88.2">AREF</text>
<text x="254.2" y="85.1">A3</text>
<text x="15.3" y="96">MOSI</text>
<text x="42.6" y="94.4" transform="rotate(-90 42.6 94.4)">+3V3</text>
<text x="56.6" y="96">DIO</text>
<text x="81.2" y="90.8">GND</text>
<text x="86.1" y="95.6">U$2</text>
<text x="128.2" y="92.8">100nH</text>
<text x="128.2" y="91.3">L1</text>
<text x="190.4" y="94.4">GND</text>
<text x="206" y="91.3">GND</text>
<text x="212.7" y="94.4">VBUS</text>
<text x="254.2" y="94.4">INT2</text>
<text x="254.2" y="96">INT1</text>
<text x="15.3" y="100.6">MISO</text>
<text x="16.1" y="97.5">SCK</text>
<text x="17.2" y="99.1">SS</text>
<text x="45.7" y="100.6">RFN</text>
<text x="48.8" y="97.5">RSSIO</text>
<text x="72.1" y="97.5">RSSIO</text>
<text x="92.4" y="99.1">RSSIOAMP</text>
<text x="115.7" y="100.6">RFN</text>
<text x="130.3" y="99.2">1.2pF</text>
<text x="130.7" y="97.7">C5</text>
<text x="144.7" y="97.7">C6</text>
<text x="144.7" y="99.2">27pF</text>
<text x="204.2" y="96.6" transform="rotate(-90 204.2 96.6)">C7</text>
<text x="207.3" y="96.6" transform="rotate(-90 207.3 96.6)">10nF</text>
<text x="212.2" y="100.6">DATA+</text>
<text x="254.2" y="97.5">SDA</text>
<text x="254.2" y="99.1">SCL</text>
<text x="11.9" y="105.3">RCLKOUT</text>
<text x="13" y="106.8">CLKOUT</text>
<text x="15.4" y="103.7">DATA</text>
<text x="16.1" y="102.2">INT2</text>
<text x="45.7" y="105.3">RESET</text>
<text x="45.7" y="102.2">RFP</text>
<text x="59.1" y="106.6">2.2nF</text>
<text x="59.1" y="103.5">C4</text>
<text x="85.7" y="107.3" transform="rotate(-90 85.7 107.3)">+3V3</text>
<text x="86.1" y="102.2">MCP6291T</text>
<text x="115.7" y="103.7">RFP</text>
<text x="128.2" y="105.3">8.2nH</text>
<text x="128.2" y="103.7">L2</text>
<text x="142.2" y="105.3">22nH</text>
<text x="142.2" y="103.7">L3</text>
<text x="199.8" y="102.2">GND</text>
<text x="212.5" y="102.2">DATA-</text>
<text x="254.2" y="102.2">D5PWM</text>
<text x="254.2" y="103.7">D6PWM</text>
<text x="43.5" y="113.5" transform="rotate(-90 43.5 113.5)">Q1</text>
<text x="54.4" y="111.3">2.2nF</text>
<text x="54.4" y="108.2">C8</text>
<text x="88.5" y="109">R10</text>
<text x="206.1" y="113.4" transform="rotate(-90 206.1 113.4)">Y1</text>
<text x="254.2" y="108.4">D9PWM</text>
<text x="254.2" y="110">D10PWM</text>
<text x="254.2" y="111.5">D11PWM</text>
<text x="45.7" y="116.1" transform="rotate(-90 45.7 116.1)">10Mhz</text>
<text x="72.8" y="117" transform="rotate(-90 72.8 117)">R9</text>
<text x="143.1" y="117.5">2.7pF</text>
<text x="143.1" y="116">C9</text>
<text x="200.8" y="116.5" transform="rotate(-90 200.8 116.5)">16MHZ</text>
<text x="254.2" y="116.2">SS</text>
<text x="254.2" y="119.3">MOSI</text>
<text x="254.2" y="117.7">SCK</text>
<text x="254.2" y="114.6">D13PWM</text>
<text x="42.6" y="122.4">GND</text>
<text x="47.2" y="122.4">GND</text>
<text x="51.9" y="122.4">GND</text>
<text x="56.6" y="122.4">GND</text>
<text x="72.1" y="120.9">GND</text>
<text x="139.1" y="122.4">GND</text>
<text x="193.5" y="120.9">GND</text>
<text x="254.2" y="120.9">MISO</text>
<text x="221.6" y="128.6">ATMEGA32U4QFN</text>
<text x="215.3" y="133.3">GND</text>
<text x="20.8" y="148.6">U1</text>
<text x="33.2" y="148.9" transform="rotate(-90 33.2 148.9)">+3V3</text>
<text x="93.9" y="148.4">+3V3</text>
<text x="13" y="152">SDA</text>
<text x="47.2" y="150.4">+3V3</text>
<text x="55" y="150.4">+3V3</text>
<text x="64.3" y="150.4">+3V3</text>
<text x="94.5" y="154.3">INTERRUPT</text>
<text x="20.8" y="156.5">ATSHA204</text>
<text x="33.2" y="161.3">GND</text>
<text x="47.2" y="161.3">SDA</text>
<text x="50.8" y="157.4" transform="rotate(-90 50.8 157.4)">R11</text>
<text x="55" y="161.3">SCL</text>
<text x="58.6" y="157.4" transform="rotate(-90 58.6 157.4)">R12</text>
<text x="64.3" y="161.3">RESET</text>
<text x="65" y="157.4" transform="rotate(-90 65 157.4)">R5</text>
<text x="86.1" y="159.8">INT1</text>
<text x="95.9" y="157.4" transform="rotate(-90 95.9 157.4)">R8</text>
<text x="106.1" y="164.4">GND</text>
</g>
<g font-size="1.5" fill="#098000">
<text x="100.1" y="55.3">ADP1712</text>
<text x="100.1" y="57">MIC5259</text>
<text x="100.1" y="58.6">MIC5205</text>
<text x="23.9" y="64.8">https://www.sparkfun.com/datasheets/Prototyping/Batteries/LiPo-Charger-Basic-MiniUSB-v10.pdf</text>
<text x="6.8" y="69.5">Power</text>
<text x="157.7" y="69.5">Headers &amp; Test points</text>
<text x="11.4" y="91.3">http://www.housedillon.com/?p=1036#more-1036</text>
<text x="156.2" y="105.3">915Mhz: 311-1525-1-ND</text>
<text x="221.6" y="130.2">ATMEGA32U4-AU-ND</text>
<text x="6.8" y="138">Antenna circuit</text>
<text x="187.3" y="138">Processor</text>
<text x="187.3" y="150.2">Board revisions:</text>
<text x="187.3" y="151.8">-Add light to pin 13 so know when it's booting</text>
<text x="187.3" y="153.5">-Add power switch on 3V line</text>
<text x="187.3" y="155.1">-Add switch to boot into bootloader</text>
<text x="6.8" y="172.2">Crypto &amp; Pullup resistors</text>
<text x="81.5" y="170.7">Switch</text>
</g>
<g font-size="1.3" fill="#808080">
<text x="13.2" y="41.3">D+</text>
<text x="71.9" y="39" transform="rotate(-90 71.9 39)">1</text>
<text x="73.5" y="39" transform="rotate(-90 73.5 39)">2</text>
<text x="104.7" y="38.8">IN OUT</text>
<text x="104.7" y="42">GND</text>
<text x="13.2" y="42.8">D-</text>
<text x="13.2" y="44.4">VBUS</text>
<text x="13.2" y="45.9">GND*3</text>
<text x="52.5" y="44.4">4</text>
<text x="52.5" y="47.5">1</text>
<text x="54.9" y="45.1">VIN</text>
<text x="57.5" y="46.6">PROG</text>
<text x="58" y="45.1">VBAT</text>
<text x="63" y="44.4">3</text>
<text x="63" y="45.9">5</text>
<text x="63" y="47.5">2</text>
<text x="104.7" y="45.1">EN</text>
<text x="107.9" y="45.1">BP</text>
<text x="184.1" y="47.5">1</text>
<text x="184.1" y="45.9">2</text>
<text x="184.1" y="44.4">3</text>
<text x="184.1" y="42.8">4</text>
<text x="201.2" y="47.5">1</text>
<text x="201.2" y="45.9">2</text>
<text x="201.2" y="44.4">3</text>
<text x="201.2" y="42.8">4</text>
<text x="223" y="45.9">1</text>
<text x="223" y="44.4">2</text>
<text x="223" y="42.8">3</text>
<text x="54.9" y="48.2">STAT VSS</text>
<text x="165.4" y="58.4">1</text>
<text x="165.4" y="56.8">2</text>
<text x="184.1" y="58.4">1</text>
<text x="184.1" y="56.8">2</text>
<text x="201.2" y="58.4">1</text>
<text x="201.2" y="56.8">2</text>
<text x="201.2" y="55.3">3</text>
<text x="223" y="58.4">1</text>
<text x="223" y="56.8">2</text>
<text x="250.5" y="55.3">1</text>
<text x="250.5" y="56.8">3</text>
<text x="250.5" y="58.4">5</text>
<text x="255.7" y="55.3">2</text>
<text x="255.7" y="56.8">4</text>
<text x="255.7" y="58.4">6</text>
<text x="219.9" y="80.2">13</text>
<text x="219.9" y="81.7">14</text>
<text x="219.9" y="83.3">34</text>
<text x="223" y="80.9">RESET</text>
<text x="223" y="82.4">VCC</text>
<text x="223" y="84">VCC</text>
<text x="232" y="84">PF5(ADC5)</text>
<text x="232" y="82.4">PF6(ADC6)</text>
<text x="232" y="80.9">PF7(ADC7)</text>
<text x="240.5" y="83.3">38</text>
<text x="240.5" y="81.7">37</text>
<text x="240.5" y="80.2">36</text>
<text x="249.6" y="80.9">A0</text>
<text x="249.6" y="82.4">A1</text>
<text x="249.6" y="84">A2</text>
<text x="219.9" y="88">42</text>
<text x="219.9" y="84.8">24</text>
<text x="219.9" y="86.4">44</text>
<text x="223" y="88.6">AREF</text>
<text x="223" y="85.5">AVCC</text>
<text x="223" y="87.1">AVCC</text>
<text x="232" y="88.6">PF0(ADC0)</text>
<text x="232" y="87.1">PF1(ADC1)</text>
<text x="232" y="85.5">PF4(ADC4)</text>
<text x="240.5" y="88">41</text>
<text x="240.5" y="86.4">40</text>
<text x="240.5" y="84.8">39</text>
<text x="249.6" y="85.5">A3</text>
<text x="249.6" y="87.1">A4</text>
<text x="249.6" y="88.6">A5</text>
<text x="21.7" y="95.7">1</text>
<text x="40.9" y="95.7">16</text>
<text x="82.8" y="95.7" transform="rotate(-90 82.8 95.7)">2</text>
<text x="220.6" y="95.7">2</text>
<text x="220.6" y="94.2">7</text>
<text x="223" y="94.9">VBUS</text>
<text x="233.6" y="94.9">PD2(RX)</text>
<text x="240.5" y="94.2">20</text>
<text x="240.5" y="95.7">21</text>
<text x="249.6" y="94.9">D0</text>
<text x="21.7" y="97.3">2</text>
<text x="21.7" y="98.8">3</text>
<text x="21.7" y="100.4">4</text>
<text x="21.7" y="102">5</text>
<text x="25.3" y="96.4">SDI</text>
<text x="25.3" y="98">SCK</text>
<text x="25.3" y="99.5">CS</text>
<text x="25.3" y="101.1">SDO</text>
<text x="32.4" y="96.4">~INT/DIO</text>
<text x="33.9" y="98">RSSIO</text>
<text x="35.2" y="99.5">VCC</text>
<text x="35.3" y="101.1">RFN</text>
<text x="40.9" y="97.3">15</text>
<text x="40.9" y="98.8">14</text>
<text x="40.9" y="100.4">13</text>
<text x="40.9" y="102">12</text>
<text x="80.5" y="97.3">3</text>
<text x="80.5" y="100.4">4</text>
<text x="87.9" y="98.8">1</text>
<text x="148.8" y="100.4">FEEDPOINT</text>
<text x="159.2" y="101.1">FP</text>
<text x="163.7" y="101.1">NC</text>
<text x="168.5" y="100.4">SOLDER</text>
<text x="220.6" y="100.4">4</text>
<text x="220.6" y="102">3</text>
<text x="220.6" y="97.3">6</text>
<text x="223" y="101.1">D+</text>
<text x="223" y="98">UCAP</text>
<text x="223" y="96.4">UVCC</text>
<text x="231.9" y="101.1">PD4(ADC8)</text>
<text x="232.7" y="98">PD1(SDA)</text>
<text x="232.8" y="99.5">PD0(SCL)</text>
<text x="233.7" y="96.4">PD3(TX)</text>
<text x="240.5" y="102">31</text>
<text x="240.5" y="98.8">18</text>
<text x="240.5" y="97.3">19</text>
<text x="240.5" y="100.4">25</text>
<text x="249.6" y="99.5">D3#</text>
<text x="249.6" y="98">D2</text>
<text x="249.6" y="96.4">D1</text>
<text x="249.6" y="101.1">D4/A6</text>
<text x="21.7" y="103.5">6</text>
<text x="21.7" y="105.1">7</text>
<text x="21.7" y="106.6">8</text>
<text x="25.3" y="102.6">IRO</text>
<text x="25.3" y="104.2">DATA</text>
<text x="25.3" y="105.8">RCLKOUT</text>
<text x="25.3" y="107.3">CLKOUT</text>
<text x="33.6" y="105.8">RESET</text>
<text x="35.1" y="104.2">GND</text>
<text x="35.2" y="107.3">OSC</text>
<text x="35.4" y="102.6">RFP</text>
<text x="40.9" y="103.5">11</text>
<text x="40.9" y="105.1">10</text>
<text x="40.9" y="106.6">9</text>
<text x="82.8" y="103.1" transform="rotate(-90 82.8 103.1)">5</text>
<text x="223" y="102.6">D-</text>
<text x="231.1" y="104.2">PD7(ADC10)</text>
<text x="231.3" y="107.3">PB4(ADC11)</text>
<text x="236.2" y="102.6">PC6</text>
<text x="236.3" y="105.8">PE6</text>
<text x="240.5" y="106.6">28</text>
<text x="240.5" y="103.5">27</text>
<text x="240.5" y="105.1">1</text>
<text x="249.6" y="107.3">D8</text>
<text x="249.6" y="102.6">D5#</text>
<text x="249.6" y="104.2">D6#/A7</text>
<text x="249.6" y="105.8">D7</text>
<text x="219.9" y="108.2">17</text>
<text x="219.9" y="111.3">16</text>
<text x="223" y="108.9">XTAL1</text>
<text x="223" y="112">XTAL2</text>
<text x="231.2" y="108.9">PB5(ADC12)</text>
<text x="231.2" y="110.4">PB6(ADC13)</text>
<text x="231.9" y="113.5">PD6(ADC9)</text>
<text x="236.3" y="112">PB7</text>
<text x="240.5" y="108.2">29</text>
<text x="240.5" y="109.7">30</text>
<text x="240.5" y="111.3">12</text>
<text x="240.5" y="112.9">26</text>
<text x="249.6" y="108.9">D9#/A8</text>
<text x="249.6" y="110.4">D10#</text>
<text x="249.6" y="112">D11#</text>
<text x="249.6" y="113.5">D12/A10</text>
<text x="219.9" y="114.4">33</text>
<text x="220.6" y="119.1">5</text>
<text x="223" y="115.1">PE2/HWB</text>
<text x="223" y="119.8">UGND</text>
<text x="232.1" y="119.8">PB2(MOSI)</text>
<text x="232.7" y="118.2">PB1(SCK)</text>
<text x="233.7" y="116.7">PB0(SS)</text>
<text x="236.2" y="115.1">PC7</text>
<text x="240.5" y="116">8</text>
<text x="240.5" y="117.5">9</text>
<text x="240.5" y="119.1">10</text>
<text x="240.5" y="114.4">32</text>
<text x="249.6" y="116.7">D14/RX LED</text>
<text x="249.6" y="118.2">D15</text>
<text x="249.6" y="119.8">D16</text>
<text x="249.6" y="115.1">D13#</text>
<text x="219.9" y="120.6">15</text>
<text x="219.9" y="122.2">23</text>
<text x="219.9" y="123.7">35</text>
<text x="219.9" y="125.3">43</text>
<text x="223" y="121.3">GND</text>
<text x="223" y="122.9">GND</text>
<text x="223" y="124.4">GND</text>
<text x="223" y="126">GND</text>
<text x="232.1" y="121.3">PB3(MISO)</text>
<text x="236.2" y="124.4">PD5</text>
<text x="240.5" y="120.6">11</text>
<text x="240.5" y="123.7">22</text>
<text x="249.6" y="121.3">D17</text>
<text x="249.6" y="124.4">TX LED</text>
<text x="19.8" y="151.8">1</text>
<text x="22.2" y="152.4">SDA</text>
<text x="24.2" y="154">GND</text>
<text x="24.3" y="150.9">VCC</text>
<text x="28.8" y="150.2">2</text>
<text x="28.8" y="153.3">3</text>
<text x="99.2" y="158">3</text>
<text x="99.2" y="159.5">4</text>
<text x="103.5" y="158">1</text>
<text x="103.5" y="159.5">2</text>
</g>
<g font-size="1.1" fill="#800300">
<text x="245.4" y="58.3">RESET</text>
<text x="245.4" y="56.7">SCK</text>
<text x="245.4" y="55">MISO</text>
<text x="258.1" y="56.7">MOSI</text>
<text x="258.1" y="55.2">+5</text>
<text x="258.1" y="58.3">GND</text>
</g>
<g font-size="1.1" fill="#808080">
<text x="157.7" y="98.3">ANT1204F002R0433A</text>
<text x="157.7" y="103">U2</text>
</g>
</svg>
